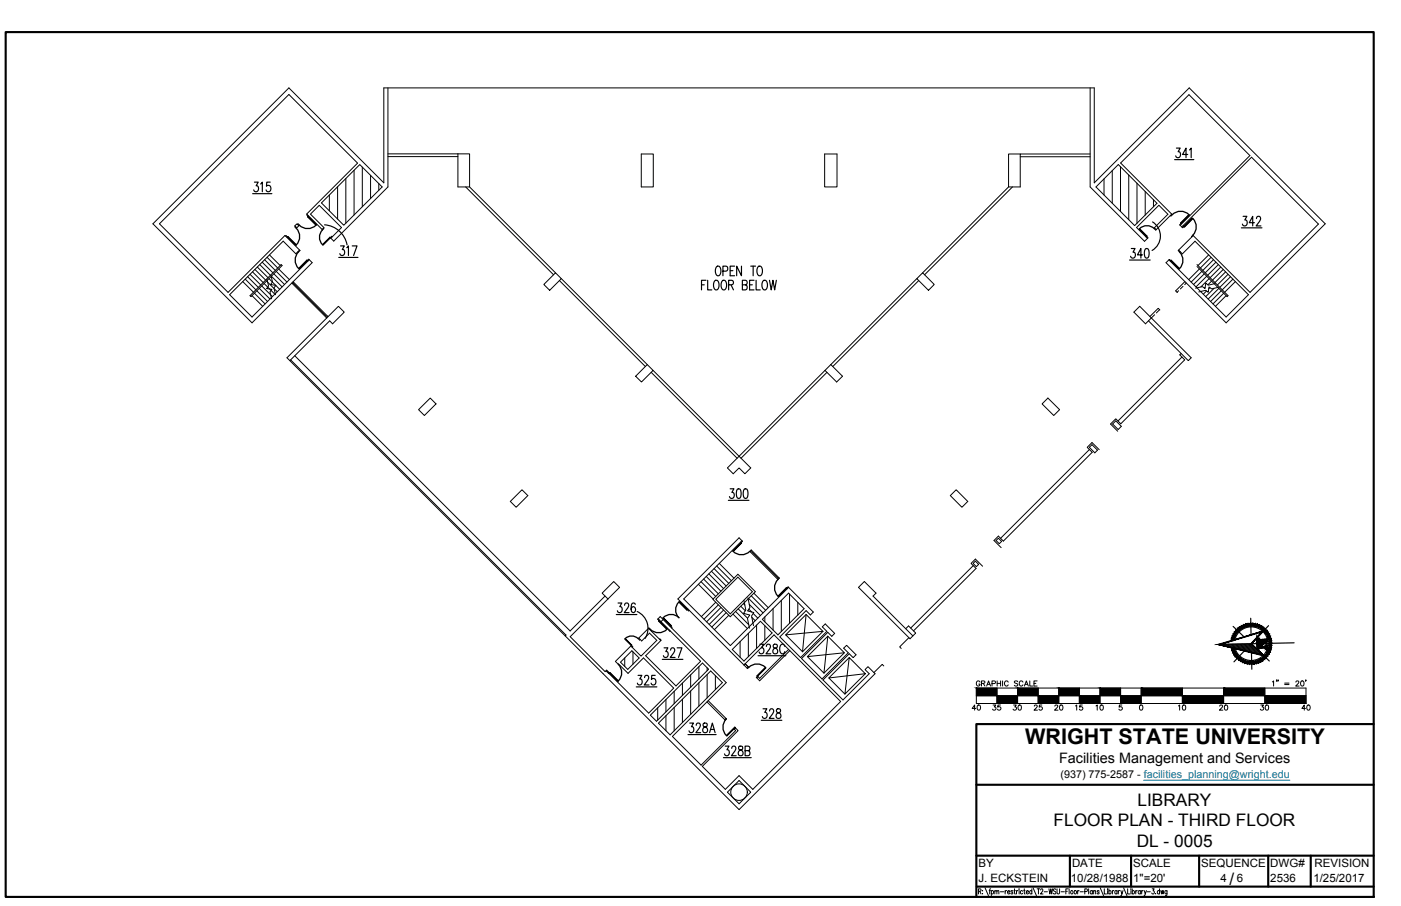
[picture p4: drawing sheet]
<svg xmlns="http://www.w3.org/2000/svg" width="432mm" height="279mm" viewBox="0 0 432 279" stroke-linecap="round" stroke-linejoin="round" font-family="sans-serif">
<!-- layer: A-EXISTING -->
<g fill="none" stroke="#000" stroke-width=".31">
<path d="M119.6 27.1v30.6l-16.7 16.7-1.1-1.1 .4-.4 .2 .1M336 27.1v30.6l16.8 16.7 1-1-.4-.5-.2 .2M110.9 50.8l6.9 6.9-11.8 11.8-6.9-6.9zM119.6 48.3h21.5M119.6 47.4h21.5M141.1 47.4h3.6v10.3h-3.6zM143.5 57.7l27.1 27M144.7 57.7l26.5 26.4M197.6 47.5h3.8v10.2h-3.8zM254.2 47.5h3.8v10.2h-3.8zM310.8 57.7l-26.4 26.4M312.1 57.7l-27.1 27"/>
<path d="M314.4 47.5h-3.6v10.2h3.6v-10.2h21.6M314.4 48.3h21.6M344.7 50.8l11.9 11.9-6.9 6.9-11.9-11.9zM82.3 79.3l3.3 3.3M83.1 78.6l3.3 3.3M88 72.8l.2-.1 .4 .4-.1 .2M91.7 69.2l.2-.2 .4 .4-.2 .2M92.1 69.6l-.6-.6-.6 .6 .6 .6M92.1 69.6l-.8 .8-.4-.4 .2-.2M92.3 77.1l-1.1 1.2-3.9-3.9-16.5 16.5 6.9 6.9 17.6-17.7M94.7 66.2l-.2 .1 .5 .5 .1-.2M99.3 70.8l.5-.6-4.1-4.2 2.7-2.7 6.9 6.9-3.3 3.3"/>
<path d="M99.7 70.3l.2 .2-.5 .4-4.9-4.9 15.7-15.7-21.2-21.2-39.9 39.9 21.2 21.2 17.5-17.6 4.7 4.7-.5 .4-.1-.2M356.4 70.8l-.6-.6 4.2-4.1-2.8-2.8-6.9 6.9 3.4 3.3M361.1 66l-4.9 5-.4-.5 .1-.1M361.1 66l-15.7-15.7 21.1-21.1 18.7 18.8-21.5 21.5M361.1 66l.2 .2-.4 .4-.2-.1M363.3 77.1l1.1 1.2 3.9-3.9 16.5 16.5-6.9 6.9-17.6-17.7M364.2 69l-.2-.1-.4 .4 .9 1 .4-.5-.2-.3M364.2 70l21.5-21.5 20.7 20.6-21.1 21.1-17.7-17.7-.4 .5 .1 .1M367.8 72.6l-4.7 4.7 .5 .4 .1-.1M372.5 78.6l-3.3 3.3M373.3 79.3l-3.3 3.3M74.8 86.8l3.3 3.3"/>
<path d="M75.6 86.1l3.3 3.3M76.3 85.3l3.3 3.3M77.1 84.6l3.3 3.3M77.1 91.2l9.5-9.6 .3 .3-9.5 9.6zM77.7 91.2l3.3 3.3M77.8 83.8l3.3 3.3M78.4 90.4l3.3 3.3M78.6 83.1l3.3 3.3M79.2 89.7l3.3 3.3M79.3 82.4l3.3 3.2M79.9 88.9l3.3 3.3M80.1 81.6l3.2 3.3"/>
<path d="M80.7 88.2l3.3 3.3M80.8 80.8l3.3 3.3M81.4 87.4l3.3 3.3M81.5 80.1l3.4 3.3M82.2 86.7l3.2 3.3M82.3 86.1l.5 2.1-.6 .8 1.6 .2-.6 .8 .5 2.2M82.9 85.9l3.3 3.3M83.5 84.9l.5 2.1-.6 .7 1.6 .3-.6 .8 .5 2.1M83.6 85.2l3.3 3.3M84.4 84.4l3.3 3.3M85.1 83.7l3.3 3.3M85.9 82.9l3.3 3.3"/>
<path d="M89.9 87.3l10.8 10.8M90.3 86.9l10.8 10.8M90.4 87.4l10.2 10.1M90.5 87l-.4 .4M94.9 80.5l-.2-.1 .5-.5 1 1.1-18.5 18.6-30.6-30.6 41.9-41.9 29.3 29.3v-29.3h219v29.3l29.2-29.3 41.9 41.9-30.5 30.6-18.5-18.6 1-1 .4 .4-.1 .2M100.7 98.1l3.6-3.6 1.8 1.8-3.6 3.6-.9-1-12.3 12.3M100.7 98.1l-12.3 12.2 85.8 85.8M101 97.5l-.4 .4M167.6 87.7l3.6-3.6 1.8 1.8-3.6 3.6zM172.4 86.5l26.5 26.5M173 85.9l26.5 26.5M282.6 85.9l1.8-1.8 3.5 3.6-1.7 1.8z"/>
<path d="M282.6 85.9l-28.3 28.3M283.2 86.5l-26.5 26.5M349.5 96.3l1.8-1.8 3.6 3.6-1.8 1.8zM354.9 98.1l12.2 12.2-.9 .9-12.2-12.3M355.9 97.1l-1 1M357.4 95.5l-1 1M357.5 95.6l-.5-.5-2.6 2.5M363.3 89.7l-.5 .4M364.6 88.3l-.8 .8M365.2 86.8l-2.9 2.9 .6 .5M365.6 87.3l-.5 .5M368.9 81.6l9.6 9.6-.3 .3-9.3-9.3"/>
<path d="M369.7 82.9l-3.3 3.3M370.3 89.8l-.2 .2M370.4 83.7l-3.3 3.3M371.2 84.4l-3.3 3.3M371.4 88.7l-.2 .2M371.9 89.7l-1 1M371.9 85.2l-3.3 3.3M372.7 85.9l-2.6 2.6M372.9 88.7l-.4 .3M373.4 86.7l-1.1 1.1M374 80.1l-3.3 3.3M374.2 88.9l-2.6 2.6"/>
<path d="M374.5 87.4l-2.1 .5-.8-.6-.2 1.7-.8-.6-2.1 .5M374.8 80.8l-3.3 3.3M375.5 81.6l-3.3 3.3M375.5 88.6l-2.1 .5-.8-.6-.2 1.6-.8-.6-2.1 .5M375.7 88.9l-3.3 3.3M376.3 82.4l-3.3 3.2M376.4 89.7l-3.3 3.3M377 83.1l-3.3 3.3M377.2 90.4l-3.3 3.3M377.8 83.8l-3.3 3.3M377.9 91.2l-3.3 3.3M378.5 84.6l-3.3 3.3"/>
<path d="M379.3 85.3l-3.3 3.3M380 86.1l-3.3 3.3M380.8 86.8l-3.3 3.3M89.6 111l84.8 84.8-.2 .3 53.6 53.6 41.9-41.9-2.2-2.2-.9 .9 1.3 1.3-8.1 8.1-6.1-6.2 8-8.1 1.2 1.2 .9-.9-2.9-2.9-.9 .9 1.4 1.4-8 8.1-6.3-6.3 8-8.1 1.3 1.2 .9-.9-2.9-2.9-1 .9 1.4 1.4-8 8.1-6.4-6.4 8-8.1 1.4 1.3 .9-.8-7.8-7.8-.4 .4 .1 .2M90.9 109.7l84.8 84.9 10.8-10.8M199.5 112.4l1.8 1.8-3.6 3.6-1.8-1.8zM200.7 114.8l26.5 26.5M201.3 114.2l26.5 26.5-3.6 3.6 1.8 1.8 1.8-1.8 1.8 1.8 1.8-1.8-3.6-3.6 26.5-26.5M254.9 114.8l-26.5 26.5M256.1 112.4l3.6 3.6-1.8 1.8-3.6-3.6M364 109l-.4 .4 1.5 1.6-19.7 19.7-1.5-1.5-1.6 1.6 2.2 2.2M364.3 110.1l-19.7 19.7"/>
<path d="M129 126.3l3.6-3.5 1.8 1.8-3.6 3.5zM323 122.8l3.6 3.5-1.8 1.8-3.6-3.5zM335.7 137.9l.9-.8 1.7 1.7-.9 .9zM335.8 138.6l-27.4 27.4M338.8 138.7l-2.2-2.2-1.5 1.5 1.5 1.5-27.4 27.4-1.5-1.6-1.3 1.4 2.2 2.2M342.9 130.8l1-1 1.7 1.7-1 1zM157.3 154.6l3.6-3.6 1.8 1.8-3.6 3.6zM292.9 152.8l1.8-1.8 3.6 3.6-1.8 1.8zM216.1 179.4l4.5 4.5M216.9 178.6l4.5 4.5M217.7 177.8l4.5 4.5M218.5 177l4.5 4.5"/>
<path d="M219.3 176.2l4.5 4.5M220.1 175.4l4.5 4.5M220.9 174.6l4.5 4.5M221.7 173.8l4.5 4.5M227.4 177.1l5.4 5.4-7.7 7.7-5.4-5.4zM228.3 167.2l.1 .2 .4-.5-1-1-18.9 18.8 21.5 21.5 .4-.4-1.1-1.1 1.1 1.1M228.7 166.8l-18 17.9 14.4 14.4 17.9-18M231.5 169.6l8.7 8.7-.4 .4-8.7-8.7zM231.6 170.1l8.1 8.1M231.7 169.8l-.4 .4M240.1 178.2l-.5 .4M300 174.4l-19.3 19.3"/>
<path d="M300.6 173.1l1 .9-.7 .7-1-.9zM302.8 174.6l-2.2-2.2-1.3 1.4 1.5 1.5-19.2 19.3M307 166.7l.7-.7 1 1-.7 .7zM187.4 184.7l-1.8-1.8 3.6-3.6 1.8 1.8-15.3 15.3 10.8 10.7 .5-.4 .9 .9-.2 .2-.9-.9M194.9 199.7l.1-.2-.4-.5-4.9 5 3.9 3.7 4.7-4.8 9.3 9.3-7.7 7.7-12.2-12.2M196.9 196.8l.9 .9 2.4-2.4 2.2 2.2-4.8 4.8-3.2-3.1M200.3 194.2l.1-.1-.4-.5-3.3 3.3 .4 .5 .2-.2M202.8 190.8l.9 .9M203.3 191.3l-.2 .1-.4-.4 .8-.8 20.3 20.3-16.6 16.6 8.9 8.9 10.7-10.7-.6-.5 .4-.4 .9 .9-11 11 7.1 7.1 4.2-4.2 4.2 4.2 27.1-27.1-20.5-20.5-9.3 9.3M203.3 197.1l.1-.1 .3 .5M203.7 191.7l12.2 12.2-7.6 7.6-9.3-9.3 4.7-4.7-3.8-3.7M204.4 191.1l-.7 .6"/>
<path d="M206.2 194.2l-.1 .1 .4 .4 .1-.1M206.6 193.2l.1-.1 .5 .4-.2 .2M212 187.8l-.2 .2 .4 .4 .2-.2M215.3 180.2l4.5 4.5M220.6 184.8l6.8-6.8 4.5 4.5-6.8 6.8zM220.6 185.7l-4.4 4.5M221.4 186.5l-4.4 4.5M222.2 187.3l-4.4 4.5M223 188.1l-4.4 4.5M223.8 188.9l-4.4 4.5M224.6 189.8l-4.4 4.4M225.9 189.4l4.4 4.4"/>
<path d="M226.7 188.6l4.1 4M227.5 187.8l2.9 2.9M228.3 187l1.4 1.4M229.1 186.2l.5 .4M229.3 185.1l.6 3-.7 1.1 1.9 .5-.7 1 .6 3M230.5 184.4l.6 3-.7 1 1.9 .5-.7 1 .6 3M230.7 184.5l4.5 4.5M230.8 187.8l.9 .9M230.9 186.4l3.5 3.4M231.5 183.7l4.5 4.5M231.7 190.4l1.1 1M232.1 189.2l1.5 1.4"/>
<path d="M232.3 182.9l4.5 4.5M234.4 191.6l3.6 3.6-8.7 8.7-3.6-3.6zM235 191l8-8.1 4.8 4.8-8 8.1zM248.4 189.5l-1.1 11.5M253.6 194.7l-5.2-5.2-6.2 6.3M253.6 194.7l-11.4 1.1 5.1 5.2M253.6 194.7l-6.3 6.3M255.1 196.2l5.1 5.1-6.2 6.3M255.1 196.2l-1.1 11.4-5.2-5.1M255.1 196.2l-6.3 6.3M279.2 193.9l.8-.9 2.2 2.2-1.7 1.8-15.9-15.9 1.8-1.8 3.6 3.6-.9 .9 12.3 12.3M280.1 196.7l-2.8 2.8 .5 .5"/>
<path d="M191.2 204.2l3.5-3.5 2.3 2.2-3.5 3.5zM218.3 216.1l5.6 5.6-.4 .4-5.6-5.6M230.6 205.7l-.3 .4M233.6 208.7l-.4 .3M243 200.3l-8.9 8.9-.6-.7-.4 .4 1 1 9.3-9.2M260.2 201.3l-11.4 1.2M261.7 202.8l-6.2 6.3 4.9 5M261.7 202.8l5 5-6.3 6.3zM266.7 207.8l-11.2 1.3M272.4 205.4l-.5-.5-2.6 2.5M200.4 220.5l16.1-16 1.9 1.9-16.1 16zM202.9 223l16.1-16.1 3.6 3.6-16.1 16.1z"/>
<path d="M223.7 221.5l-.3 .4M226.7 224.6l-.4 .3M224.2 244.3l3.6-3.6 3.6 3.6-3.6 3.6z"/>
<circle cx="227.8" cy="244.3" r="2.55"/>
</g>
<!-- layer: ROOM-NUMBER -->
<g fill="none" stroke="#000" stroke-width=".36">
<path d="M77.9 59.7h5.9M78.4 56.2h1.2l-.7 1.1a.87 .87 0 0 1 .7 1.2 .87 .87 0 0 1-1.3 .4l-.1-.3M80.3 56.7l.5-.5v2.9M83.3 56.2h-1.1l-.1 1.2a.94 .94 0 0 1 1.5 .6 .94 .94 0 0 1-1.1 1.1l-.5-.5M362 49.2h6M362.6 45.7h1.1l-.6 1.1a.87 .87 0 0 1 .7 1.2 .87 .87 0 0 1-1.3 .4l-.1-.3M366.1 47.6h-1.6l1-1.9v2.9M366.6 46.2l.5-.5v2.9M100 69.3a7.6 7.6 0 0 1 7 6.2M104.4 79.4h5.9M105 75.8h1.1l-.6 1.2a.87 .87 0 0 1 .7 1.1 .87 .87 0 0 1-1.3 .4l-.2-.3M106.9 76.4l.5-.6v3"/>
<path d="M108.6 75.8h1.4l-1 3M348.7 76.6h1.1l-.6 1.2a.87 .87 0 0 1 .7 1.1 .87 .87 0 0 1-1.3 .4l-.1-.3M352.2 78.6h-1.6l1-2v3M353 76.8l.5-.2a2.02 2.02 0 0 1 0 3h-.2a2.29 2.29 0 0 1-.3-2.8zM355.2 68.4a5.1 5.1 0 0 1-.1 8.8M382.6 70.3h6.4M383.1 66.7h1.2l-.6 1.1a.86 .86 0 0 1 .6 1.2 .86 .86 0 0 1-1.3 .4l-.1-.3M386.6 68.7h-1.6l1.1-2v3M387.3 67.4l.4-.7 .6 .1 .2 .5-.3 1-1 1.4h1.4M348.1 80.2h6.4M224.5 154.3h6.3M225 150.7h1.2l-.6 1.2a.86 .86 0 0 1 .7 1.1 .86 .86 0 0 1-1.4 .4l-.1-.3"/>
<path d="M227.3 150.9l.5-.2a1.77 1.77 0 0 1 .5 2.4l-.2 .5-.5 .1a2.32 2.32 0 0 1-.3-2.8zM229.4 150.9l.5-.2a1.77 1.77 0 0 1 .5 2.4l-.2 .5-.5 .1a2.32 2.32 0 0 1-.3-2.8zM189.9 189.5h6.4M190.5 186h1.2l-.7 1.1a.86 .86 0 0 1 .7 1.2 .86 .86 0 0 1-1.3 .3l-.1-.2M192.5 186.7l.4-.7 .7 .1 .2 .4-.3 1-1.1 1.4h1.5M195.8 186.4l-.1-.3-.6-.1a1.62 1.62 0 0 0-.6 1.9l.3 .9a.81 .81 0 0 0 1.1-.8 .81 .81 0 0 0-1.1-.8l-.3 .7M196.4 188.6a5.7 5.7 0 0 1 2.4 8.3M204.7 199.8h1.1l-.6 1.1a.85 .85 0 0 1 .7 1.3 .85 .85 0 0 1-1.4 0M208.7 199.8h1.5l-1.1 2.9M234.2 198.7h1.1l-.6 1.1a.87 .87 0 0 1 .7 1.2 .87 .87 0 0 1-1.3 .4l-.1-.3M236.2 199.4l.1-.5a.68 .68 0 0 1 1-.1 .68 .68 0 0 1 .1 1l-1.3 1.8h1.5M238.4 198.8v.9a1.08 1.08 0 0 1 1.2 .6 1.08 1.08 0 0 1-.4 1.3 .93 .93 0 0 1-1.1-1 .93 .93 0 0 1 1.2-.8l.2-.1a.63 .63 0 0 0-.3-1z"/>
<path d="M241.9 199.4a.83 .83 0 0 0-1-.7 .83 .83 0 0 0-.6 1.1v.7a.83 .83 0 0 0 .6 1.1 .83 .83 0 0 0 1-.7M196.1 211.8h6.4M196.7 208.3h1.1l-.6 1.1a.86 .86 0 0 1 .7 1.2 .86 .86 0 0 1-1.4 .3l-.1-.2M198.7 209l.4-.7 .6 .1 .2 .4-.3 1-1 1.4h1.4M201.9 208.3h-1l-.1 1.2a.95 .95 0 0 1 1.5 .6 .95 .95 0 0 1-1.1 1.1l-.5-.5M204.1 203.3h6.4M206.7 200.5l.1-.4a.68 .68 0 0 1 1-.2 .68 .68 0 0 1 0 1l-1.2 1.8h1.5M233.6 202.2h8.6M235.2 218.6h1.1l-.6 1.1a.87 .87 0 0 1 .7 1.2 .87 .87 0 0 1-1.3 .4l-.1-.3M237.2 219.3l.1-.4a.68 .68 0 0 1 1-.2 .68 .68 0 0 1 .1 1l-1.3 1.8h1.5M239.4 218.7v.9a1.08 1.08 0 0 1 1.2 .7 1.08 1.08 0 0 1-.5 1.2 .93 .93 0 0 1-1-.9 .93 .93 0 0 1 1.2-.9l.2-.1a.63 .63 0 0 0-.4-1zM212 226.5h8.7"/>
<path d="M212.6 223h1.1l-.6 1.1a.86 .86 0 0 1 .7 1.2 .86 .86 0 0 1-1.3 .4l-.1-.3M214.6 223.7l.4-.7 .6 .1 .3 .4-.4 1-1 1.4h1.5M216.8 223.1v.9a1.18 1.18 0 0 1 1.1 .5 1.18 1.18 0 0 1 0 1.3 .92 .92 0 0 1-1.4-.7 .92 .92 0 0 1 1.1-1l.3-.1a.62 .62 0 0 0-.4-1zM218.7 225.9l.9-2.9 .8 2.9M219 225h1.1M223 233.7h8.5M223.5 230.1h1.2l-.7 1.1a.86 .86 0 0 1 .7 1.2 .86 .86 0 0 1-1.3 .4l-.1-.3M225.5 230.8l.4-.7 .7 .1 .2 .4-.3 1-1.1 1.5h1.5M227.7 230.2v.9a1.18 1.18 0 0 1 1.1 .6 1.18 1.18 0 0 1 0 1.2 .92 .92 0 0 1-1.3-.7 .92 .92 0 0 1 1.1-1l.2-.1a.62 .62 0 0 0-.3-1zM229.7 231.5l1.2-.1 .2-.5-.2-.7-1.2-.1v3h.9a.83 .83 0 0 0 .6-.8 .83 .83 0 0 0-.6-.8M234.6 222.1h6.4"/>
</g>
<!-- layer: A-DOOR -->
<g fill="none" stroke="#000" stroke-width=".4">
<path d="M88.7 73l2.6 2.5-.1 .2-2.6-2.6zM91.3 70.4a3.6 3.6 0 0 1 0 5.1M92 77.7a3.6 3.6 0 0 0 0 5.1M92.3 69.4a3.6 3.6 0 0 0 5.1 0M94.8 66.9l.2-.1 2.6 2.5-.2 .1zM99.4 70.9a3.2 3.2 0 0 0 0 4.6M99.4 75.5l2.3-2.3 .1 .1-2.3 2.3zM351.1 70.6l.1-.1 2.3 2.3-.1 .1zM351.2 70.5a3.2 3.2 0 0 1 4.6 0M361.3 66.2a3.6 3.6 0 0 1 5.1 0M363.5 77.7a3.6 3.6 0 0 1 0 5.1M366.5 66.2l.1 .1-2.6 2.6-.1-.1z"/>
<path d="M367.5 67.3l.1 .1-2.5 2.6-.2-.2zM367.6 67.4a3.6 3.6 0 0 1 0 5.1M94.6 80.2l.1 .2-2.5 2.5-.2-.1zM361 80.3l2.6 2.6-.2 .1-2.6-2.6zM225.8 169.9l2.6-2.5 .1 .1-2.5 2.5zM226 170a3.6 3.6 0 0 0 5.1 0M239.8 178.7a3.6 3.6 0 0 0 0 5.1M192.6 197.1l2.1 1.9zM192.7 197a2.83 2.83 0 0 1 4 0M200.4 194.1a3.6 3.6 0 0 0 5.2 0M203.1 191.4l2.6 2.5-.1 .2-2.6-2.6zM204.3 190.6l.1-.1 2.5 2.4-.2 .2z"/>
<path d="M204.4 190.5a3.4 3.4 0 0 1 4.9 0M209.2 185.7a3.4 3.4 0 0 0 0 4.8M209.4 185.5l2.4 2.5-.1 .1-2.4-2.4zM242.4 181.3l.1 .1-2.6 2.6-.1-.1zM187.9 207.6l2.7 2.4-.1 .1zM190.6 204.9a3.6 3.6 0 0 1 0 5.1M230.8 205.8a3.6 3.6 0 0 1 5.1 0M235.9 205.8l.1 .1-2.5 2.6-.1-.1zM223.9 221.7a3.6 3.6 0 0 0 0 5.1M226.5 224.3l.1 .1-2.6 2.6-.1-.2z"/>
</g>
<!-- layer: HATCH -->
<g fill="none" stroke="#000" stroke-width=".31">
<path d="M104 57.6v10M106.6 55.1v13.7M109.1 52.5v13.8M111.7 51.5v12.2M114.2 54.1v7.1M116.7 56.6v2.1M340.3 55.2v4.9M342.8 52.6v10.1M345.3 51.4v13.8M347.9 54v13.7M350.4 56.5v12.3M353 59v7.3"/>
<path d="M101.5 60.1v4.9M355.5 61.6v2.2M228.1 197.9v4.8M230.6 195.3v7.2M233.2 192.8v7.2M235.7 190.2v1.6M235.7 193v4.4M238.3 187.7v6.6M240.8 185.2v9.5M243.3 183.2v9M245.9 185.8v3.9M192.5 202.9v2.6"/>
<path d="M195.1 201v3.8M202.7 218.3v3.8M205.2 215.7v3.8M207.8 213.2v3.8M207.8 218.2v7.2M210.3 210.7v3.8M210.3 215.6v7.2M212.9 208.1v3.8M212.9 213.1v7.2M215.4 205.6v3.8M215.4 210.6v7.2M217.9 205.9v.9"/>
<path d="M217.9 208v7.2M220.5 208.4v4.3M205.2 220.7v4.7"/>
</g>
<!-- layer: BORDER -->
<path d="M1.7 9.9h421.7v266.7h-421.7zM423.4 223.3h-122.5v53.3M300.9 242h122.5M300.9 263.9h122.5M301 273.4h122.4M329.7 263.9v9.5M348.6 263.9v9.5M369.6 263.9v9.5M390.9 263.9v9.5M404 263.9v9.5" fill="none" stroke="#000" stroke-width=".66"/>
<!-- layer: BORDER-NOTE -->
<g fill="none" stroke="#000" stroke-width=".31">
<path d="M301.6 274.9l.7-.1v-.6l-.7-.1v1.6M302 274.9l.4 .8M302.8 274.6h.1M302.8 275.5h.1M303.6 273.8l1 2.4M304.9 274.6h.4M305.3 274.1l-.3 .3v1.3M305.5 274.9l.2-.2a.44 .44 0 0 1 .5 .5 .44 .44 0 0 1-.7 .3M305.5 274.6v1.6M306.6 274.9l.3-.3 .3 .1v1M306.6 274.6v1.1M307.2 274.9l.3-.3 .3 .1 .1 1"/>
<path d="M308.3 275h1M309.8 274.6v1.1M310.3 274.6l-.5 .5M310.5 275.1h.7l-.1-.4a.44 .44 0 0 0-.6 .5 .44 .44 0 0 0 .7 .3M312.2 274.9l-.3-.3-.3 .1v.3l.6 .5-.3 .2-.4-.2M312.5 274.6h.4M312.7 274.1v1.3l.3 .3M313.3 274.6v1.1M313.8 274.6l-.5 .5M314 274.2h.1M314.1 274.6v1.1M315.2 274.9l-.1-.2a.43 .43 0 0 0-.6 .5 .43 .43 0 0 0 .7 .3"/>
<path d="M315.5 274.6h.4M315.7 274.1v1.3l.3 .3M316.3 275.1h.7l-.1-.4a.44 .44 0 0 0-.6 .5 .44 .44 0 0 0 .7 .3M318 274.9l-.1-.2a.43 .43 0 0 0-.6 .5 .43 .43 0 0 0 .7 .3M318 274.1v1.6M318.4 273.8l1 2.4M319.7 274.1h.8M320.1 274.1v1.6M320.7 274.5l.1-.3a.37 .37 0 0 1 .5 0 .37 .37 0 0 1 .1 .5l-.7 1h.8M321.8 275h1M323.3 274.1l.3 1.6 .3-1.6 .2 1.6 .3-1.6M325.5 274.3a.41 .41 0 0 0-.6-.2 .41 .41 0 0 0-.1 .6l.4 .2a.43 .43 0 0 1 .1 .8 .43 .43 0 0 1-.7-.2"/>
<path d="M325.8 274.1v1.4l.3 .2 .4-.2 .1-1.4M327 275h1.1M328.5 274.9h.5M329.2 274.1h-.7v1.6M329.5 274.1v1.6M332.1 274.6v1.1M332.6 274.6l-.5 .5M332.9 275h1M334.3 274.9h.7v-.7l-.7-.1v1.6M335.5 274.1v1.6M336.7 274.9l-.1-.2a.44 .44 0 0 0-.6 .5 .44 .44 0 0 0 .7 .3M336.7 274.6v1.1"/>
<path d="M337.1 274.9l.2-.3 .3 .1 .1 1M337.1 274.6v1.1M338.8 274.9l-.3-.3-.3 .1v.3l.6 .5-.3 .2-.3-.2M339.1 273.8l1 2.4M340.4 274.1v1.6h.6M341.3 274.2h.1M341.4 274.6v1.1M341.8 274.9l.1-.2a.44 .44 0 0 1 .6 .5 .44 .44 0 0 1-.7 .3M341.8 274.1v1.6M342.9 274.6v1.1M343.3 274.6l-.4 .5M344.3 274.9l-.1-.2a.44 .44 0 0 0-.6 .5 .44 .44 0 0 0 .7 .3"/>
<path d="M344.3 274.6v1.1M344.7 274.6v1.1M345.1 274.6l-.4 .5M345.5 274.6l.3 1.1 .3-1.1M345.8 275.7l-.4 .5M346.3 273.8l1 2.4M347.5 274.1v1.6h.7M348.5 274.2h.1M348.6 274.6v1.1M349 274.9l.1-.2a.43 .43 0 0 1 .6 .5 .43 .43 0 0 1-.7 .3M349 274.1v1.6M350 274.6v1.1"/>
<path d="M350.5 274.6l-.5 .5M351.5 274.9l-.1-.2a.44 .44 0 0 0-.6 .5 .44 .44 0 0 0 .7 .3M351.5 274.6v1.1M351.9 274.6v1.1M352.3 274.6l-.4 .5M352.7 274.6l.3 1.1 .3-1.1M353 275.7l-.4 .5M353.5 275h1M355.1 274.1h.6l-.3 .6a.46 .46 0 0 1 .4 .7 .46 .46 0 0 1-.8 0M356.2 275.5v.1M357.4 274.9l-.2-.2a.43 .43 0 0 0-.5 .5 .43 .43 0 0 0 .7 .3M357.4 274.1v1.6"/>
<path d="M357.8 274.6l.2 1.1 .2-1.1 .3 1.1 .2-1.1M359.7 274.6l-.1 1.5-.4 .1M359.7 274.9l-.1-.2a.44 .44 0 0 0-.6 .5 .44 .44 0 0 0 .7 .3"/>
<circle cx="330.4" cy="275.1" r=".48"/>
<circle cx="331.4" cy="275.1" r=".49"/>
</g>
<path d="M352.5 240.6h45" fill="none" stroke="#007095" stroke-width=".36"/>
<!-- layer: NORTH -->
<g fill="#000" stroke="#000" stroke-width=".31">
<path d="M387.5 197.3l.1 .5zM387.6 196.8v.2zM387.9 197.2v.2zM389.1 197.2h1.2l-.9 1.5zM390.1 199.6l.1 .1zM390.3 199.5v.3zM390.3 199.5l.1 .4zM390.4 199.2l.1 .6zM387.5 199.6l.2 .6z"/>
<path d="M379.5 199.8l.7-.1-.5 .8zM380.2 199.7l-.5 .8 .7-.2zM379.7 200.5l.7-.2-.4 .9zM380.4 200.3l-.4 .9 .6-.3zM380 201.2l.6-.3-.3 1zM380.6 200.9l-.3 1 .6-.4zM380.3 201.9l.6-.4-.2 1zM380.9 201.5l-.2 1 .6-.5zM380.7 202.5l.6-.5-.1 1zM381.3 202l-.1 1 .5-.5zM381.7 202.5v1l-.5-.5zM381.7 202.5v1l.5-.6zM382.2 202.9l.1 1-.6-.4zM382.2 202.9l.1 1 .4-.6zM382.7 203.3l.3 .9-.7-.3zM382.7 203.3l.3 .9 .3-.6zM383.3 203.6l.3 .9-.6-.3zM383.3 203.6l.3 .9 .3-.7zM383.9 203.8l.4 .9-.7-.2zM383.9 203.8l.4 .9 .2-.7zM384.5 204l.6 .8-.8-.1zM384.5 204l.6 .8v-.7zM385.1 204.1l.7 .7h-.7zM385.1 204.1l.7 .7v-.7z"/>
<path d="M387.5 197.2l.1 .6zM387.5 197.2l.1 .6z"/>
<path d="M387.5 197.2l.1 .6zM387.5 197.2l.1 .6z"/>
<path d="M387.5 197.1l.1 .7zM387.5 197.1l.1 .7z"/>
<path d="M387.5 197l.1 .7zM387.5 197l.1 .7z"/>
<path d="M387.5 196.9l.1 .7zM387.5 196.9l.1 .7z"/>
<path d="M387.5 196.9l.1 .7zM387.5 196.9l.1 .7z"/>
<path d="M387.5 196.8l.1 .8zM387.5 196.8l.1 .8z"/>
<path d="M387.5 196.8l.1 .8zM387.5 196.8l.1 .8z"/>
<path d="M387.5 196.8l.1 .7zM387.5 196.8l.1 .7z"/>
<path d="M387.5 198.6l.1 1.2zM387.5 198.6l.3 1.2z"/>
<path d="M387.5 198.6l.3 1.2 .1-1.5zM387.9 198.3l.3 1.5h-.4z"/>
<path d="M387.5 196.8l.2 .7zM387.5 196.8l.2 .7z"/>
<path d="M387.5 196.8l.2 .7zM387.5 196.8l.2 .7z"/>
<path d="M387.5 199.2l.2 1zM387.5 199.2l.2 1z"/>
<path d="M387.5 196.8l.2 .7zM387.6 196.8l.1 .7z"/>
<path d="M387.6 196.8v.3zM387.6 196.8v.3zM387.6 196.8v.2z"/>
<path d="M387.9 197.2l2.6-.1zM387.9 197.3l2.6-.2zM390.5 197.1v.8zM390.4 197.2l.1 .7zM388.3 199.6l2.2-1.7zM388 199.7l2.4-1.9zM388 199.7l2.1-.2zM388 199.7l2.1-.1z"/>
<path d="M387.6 197.1l.1 .4zM387.6 197.1l.1 .4z"/>
<path d="M387.6 197.1l.1 .4zM387.6 197.1l.1 .4z"/>
<path d="M387.4 197.9h.2zM387.4 196.8v1.1zM387.4 196.8l.1 1zM387.4 196.8h.2z"/>
<path d="M387.6 197.1l.1 .4zM387.6 197.1l.1 .4z"/>
<path d="M387.6 197.2l.1 .3zM387.6 197.1l.1 .4z"/>
<path d="M387.6 197.2l.1 .3zM387.6 197.2l.1 .3z"/>
<path d="M387.6 197.2l.1 .3zM387.7 197.2v.3z"/>
<path d="M387.7 197.2v.2zM387.7 197.2v.2z"/>
<path d="M387.7 197.2v.2zM387.7 197.2v.2z"/>
<path d="M387.7 197.2v.2zM387.7 197.2l.1 .2z"/>
<path d="M387.7 197.2l.1 .2zM387.7 197.2l.1 .2z"/>
<path d="M387.7 197.2l.1 .2zM387.7 197.2l.1 .2z"/>
<path d="M387.8 197.2v.2zM387.7 197.2l.1 .2z"/>
<path d="M387.8 197.2v.2zM387.8 197.2v.2z"/>
<path d="M387.8 197.2v.2zM387.8 197.2l.1 .2z"/>
<path d="M387.8 197.2l.1 .2zM387.9 197.2v.2zM387.9 197.2v.2z"/>
<path d="M387.9 197.2v.2zM387.9 197.2v.2z"/>
<path d="M387.9 198.3l.2 1.3v-1.5zM388.1 198.1l.3 1.3-.3 .2z"/>
<path d="M387.9 197.2v.2zM387.9 197.2v.2z"/>
<path d="M387.9 197.2v.2zM387.9 197.2l.1 .2z"/>
<path d="M387.9 197.2l.1 .2 1.1-.2zM388 197.4h1.1z"/>
<path d="M388.1 198.1l.3 1.3 .7-2zM389.1 197.4l.3 1.3-1 .7z"/>
<path d="M388.1 199.6h2zM388.2 199.8l1.9-.1z"/>
<path d="M390.3 197.2l-.9 1.5 1.1-.8zM390.3 197.2l.2 .7z"/>
<path d="M390.1 199.6l.1 .1zM390.2 199.6v.1z"/>
<path d="M390.2 199.6v.1zM390.2 199.6v.1z"/>
<path d="M390.2 199.6v.1zM390.2 199.6v.1zM390.2 199.6v.1zM390.2 199.6v.1z"/>
<path d="M390.2 199.6v.1zM390.2 199.6l.1 .2zM390.2 199.6l.1 .2zM390.2 199.6l.1 .2z"/>
<path d="M390.2 199.6l.1 .2zM390.3 199.6v.2z"/>
<path d="M390.3 199.5v.3zM390.3 199.5v.3z"/>
<path d="M390.3 199.5v.3zM390.3 199.5v.3z"/>
<path d="M390.3 199.5v.3zM390.3 199.5v.3z"/>
<path d="M390.3 199.5v.3zM390.3 199.5v.3zM390.3 199.5l.1 .4z"/>
<path d="M390.3 199.5l.1 .4zM390.3 199.5l.1 .4zM390.3 199.5l.1 .4z"/>
<path d="M390.3 199.5l.1 .6zM390.3 199.5l.2 .6z"/>
<path d="M390.3 199.1h.2zM390.5 199.1l.1 1.1zM390.5 199.2l.1 1zM390.4 200.2h.2z"/>
<path d="M387.7 199.8l2.4-.1zM387.6 199.7h2.5zM387.6 199.7l.1 .6zM387.6 199.7l.1 .6zM387.5 200.3h.2zM387.5 198.6v1.7zM387.5 198.6l.1 1.6zM387.5 198.6l1.5-1.2zM387.5 198.6l1.7-1.3zM388 197.4l1.2-.1zM387.9 197.4l1.3-.1z"/>
<path d="M390.3 199.5l.2 .6zM390.3 199.5l.2 .6z"/>
<path d="M390.3 199.5l.2 .6zM390.3 199.5l.2 .6z"/>
<path d="M390.3 199.5l.2 .6zM390.3 199.5l.2 .6z"/>
<path d="M390.3 199.4l.2 .7zM390.3 199.4l.2 .7z"/>
<path d="M390.4 199.4l.1 .7zM390.4 199.4l.1 .7z"/>
<path d="M390.4 199.4l.1 .7zM390.4 199.4l.1 .7z"/>
<path d="M390.4 199.4l.1 .7zM390.4 199.4l.1 .7z"/>
<path d="M390.4 199.3l.1 .7zM390.4 199.3l.1 .7z"/>
<path d="M390.4 199.3l.1 .7zM390.4 199.3l.1 .7z"/>
<path d="M390.4 200v.1zM390.4 200v.1z"/>
<path d="M390.4 199.9v.2zM390.4 199.9v.2z"/>
<path d="M390.4 199.2l.1 .7zM390.4 199.2l.1 .7z"/>
<path d="M390.4 199.2l.1 .6zM390.4 199.2l.1 .5z"/>
<path d="M385.8 204.1l.7 .7h-.7zM385.8 204.1l.7 .7-.1-.8zM386.4 204l.8 .6-.7 .2zM386.4 204l.8 .6-.2-.7zM387 203.9l.9 .5-.7 .2zM387 203.9l.9 .5-.3-.7zM387.6 203.7l.9 .4-.6 .3zM387.6 203.7l.9 .4-.3-.6zM388.2 203.5l.9 .3-.6 .3zM388.2 203.5l.9 .3-.4-.6zM388.7 203.2l1 .2-.6 .4zM388.7 203.2l1 .2-.5-.6zM389.2 202.8l1 .1-.5 .5zM389.2 202.8l1 .1-.5-.5zM389.7 202.4l.9-.1-.4 .6zM390.1 201.9l-.4 .5 .9-.1zM390.1 201.9l.9-.1-.4 .5zM390.4 201.4l-.3 .5 .9-.1zM390.4 201.4l1-.3-.4 .7zM390.7 200.8l-.3 .6 1-.3zM390.7 200.8l.9-.3-.2 .6zM390.9 200.3l-.2 .5 .9-.3zM390.9 200.3l.9-.5-.2 .7zM391.1 199.6l-.2 .7 .9-.5zM391.1 199.6l.8-.5-.1 .7zM391.2 199l-.1 .6 .8-.5zM391.2 199l.7-.6v.7zM391.2 198.4v.6l.7-.6zM391.9 197.7v.7h-.7zM391.2 197.8v.6l.7-.7zM391.7 197l.2 .7-.7 .1zM391 197.2l.2 .6 .5-.8zM391.5 196.3l.2 .7-.7 .2zM390.9 196.6l.1 .6 .5-.9zM391.3 195.7l.2 .6-.6 .3zM390.6 196l.3 .6 .4-.9zM390.9 195.1l.4 .6-.7 .3zM390.3 195.5l.3 .5 .3-.9zM390.5 194.5l.4 .6-.6 .4zM389.9 195l.4 .5 .2-1zM390 194l.5 .5-.6 .5zM390 194l-.5 .5 .4 .5zM389.5 193.5l.5 .5-.5 .5zM389.5 193.5l-.5 .6 .5 .4zM388.9 193.1l.6 .4-.5 .6zM388.9 193.1l-.4 .7 .5 .3zM388.3 192.8l.6 .3-.4 .7zM388.3 192.8l-.4 .7 .6 .3zM387.6 192.5l.7 .3-.4 .7zM387.6 192.5l-.2 .7 .5 .3zM386.9 192.4l.7 .1-.2 .7zM386.9 192.4l-.1 .7 .6 .1zM386.2 192.2l.7 .2-.1 .7zM386.2 192.2l-.1 .8 .7 .1zM385.5 192.2h.7l-.1 .8zM385.5 192.2v.8h.6zM384.8 192.3l.7-.1v.8zM384.8 192.3l.1 .7h.6zM384.1 192.4l.7-.1 .1 .7zM384.1 192.4l.2 .7 .6-.1zM383.4 192.7l.7-.3 .2 .7zM383.4 192.7l.3 .6 .6-.2zM382.7 192.9l.7-.2 .3 .6zM382.7 192.9l.4 .7 .6-.3zM382.1 193.3l.6-.4 .4 .7zM382.1 193.3l.4 .6 .6-.3zM381.5 193.8l.6-.5 .4 .6zM381.5 193.8l.5 .5 .5-.4zM381 194.3l.5-.5 .5 .5zM381 194.3l.6 .4 .4-.4zM381 194.3l.6 .4-1.1 .1zM380.5 194.8l.6 .5 .5-.6zM380.5 194.8l.6 .5-.9 .1zM380.2 195.4l.6 .4 .3-.5zM380.2 195.4l.6 .4-1 .3zM379.8 196.1l.7 .3 .3-.6zM379.8 196.1l.7 .3-.9 .4zM379.6 196.8l.7 .2 .2-.6zM379.6 196.8l.7 .2-.9 .5zM379.4 197.5l.8 .1 .1-.6z"/>
<path d="M375.3 198.7l14.1 3.6v-.3zM375.3 198.7h.9l13.2 3.3zM375.3 198.7h.9l13.3-4.2zM376.2 198.7l13.3-4.2-.7 .5zM388.8 195l-3 3.5 3.7-4zM388.8 195l-3 3.5h-.3zM385.5 198.5l4 3.6-3.7-3.6zM385.5 198.5l4 3.6-.2 .1z"/>
</g>
<circle cx="390.1" cy="199.6" r=".18" fill="#000"/>
<g fill="none" stroke="#000" stroke-width=".36">
<path d="M375.9 198.7v.1M376.3 198.7l.2 .2M376.7 198.7l.3 .3M377.1 198.7l.4 .5M377.4 198.7l.7 .6M377.8 198.7l.8 .8M378.2 198.7l1 .9M378.6 198.7l1.1 1M379 198.7l1.3 1.2M379.4 198.7l1.4 1.3M379.8 198.6l1.6 1.5M380.1 193.2l3.4 3.2"/>
<path d="M380.2 198.6l1.7 1.7M380.6 198.6l1.9 1.8M380.6 197.3a5.2 5.2 0 0 1 7.9-3.1 5.2 5.2 0 0 1 .2 8.5 5.2 5.2 0 0 1-8-2.7M381 198.6l2 1.9M381.4 198.6l2.2 2.1-3.3 3.4M381.8 198.6l2.3 2.2M382.2 198.6l2.4 2.4M382.5 198.6l2.7 2.5M382.9 198.6l2.8 2.6 .1 5.2M383.3 198.6l3 2.8M383.7 198.6l3.1 2.9M384.1 198.6l3.2 3"/>
<path d="M384.5 198.5l3.4 3.3M384.9 198.5l3.5 3.4M385.3 198.5l3.7 3.5M385.5 190.7l.1 5.1M387.7 198.5l-12 .2M391 192.9l-3.3 3.5M398.9 198.2l-9.2 .2M387.8 200.6l3.4 3.2"/>
</g>
<!-- layer: Graphic Scale -->
<g fill="none" stroke="#000" stroke-width=".31">
<path d="M300.9 212.2h101.6v4.8h-101.6zM300.9 214.6h101.6M307.3 212.2v4.8M313.6 212.2v4.8M320 212.2v4.8M326.3 212.2v4.8M332.7 212.2v4.8M339 212.2v4.8M345.4 212.2v4.8M345.8 217.4h-.8l-.1 .7a.56 .56 0 0 1 .9 0 .56 .56 0 0 1-.1 .8 .56 .56 0 0 1-.8-.2M351.4 217.5a.79 .79 0 0 1 .9 .6 .79 .79 0 0 1-.5 .9l-.5-.3zM351.7 212.2v4.8"/>
<path d="M364.4 212.2v4.8M377.1 212.2v4.8M389.8 212.2v4.8M392.1 210.3l.4-.3v1.6M393.5 209.8l-.1 .3M394 209.8l-.2 .3M395.9 210.7h1.4M395.9 211.1h1.4M399.4 210.4l.3-.4 .6 .3-1 1.3h1.1M401.1 210.1a.79 .79 0 0 1 .9 .5 .79 .79 0 0 1-.5 1l-.6-.3-.1-.6zM402.5 209.8l-.1 .3"/>
</g>
<g fill="#000" stroke="#000" stroke-width=".31">
<path d="M300.9 212.2l6.4 2.4v-2.4zM300.9 212.2l6.4 2.4h-6.4z"/>
<path d="M307.3 214.6l6.3 2.4v-2.4zM307.3 214.6l6.3 2.4h-6.3z"/>
<path d="M313.6 212.2l6.4 2.4v-2.4zM313.6 212.2l6.4 2.4h-6.4z"/>
<path d="M320 214.6l6.3 2.4v-2.4zM320 214.6l6.3 2.4h-6.3z"/>
<path d="M326.3 212.2l6.4 2.4v-2.4zM326.3 212.2l6.4 2.4h-6.4z"/>
<path d="M332.7 214.6l6.3 2.4v-2.4zM332.7 214.6l6.3 2.4h-6.3z"/>
<path d="M339 212.2l6.4 2.4v-2.4zM339 212.2l6.4 2.4h-6.4z"/>
<path d="M345.4 214.6l6.3 2.4v-2.4zM345.4 214.6l6.3 2.4h-6.3z"/>
<path d="M351.7 212.2l12.7 2.4v-2.4zM351.7 212.2l12.7 2.4h-12.7z"/>
<path d="M364.4 214.6l12.7 2.4v-2.4zM364.4 214.6l12.7 2.4h-12.7z"/>
<path d="M377.1 212.2l12.7 2.4v-2.4zM377.1 212.2l12.7 2.4h-12.7z"/>
<path d="M389.8 214.6l12.7 2.4v-2.4zM389.8 214.6l12.7 2.4h-12.7z"/>
</g>
<text font-size="6.7" x="315.9" y="229.5">WRIGHT STATE UNIVERSITY</text>
<text font-size="6.6" x="219.4" y="86.4">OPEN TO</text>
<text font-size="6.2" x="215.2" y="90.7">FLOOR BELOW</text>
<g font-size="5.3">
<text x="350.6" y="248.4">LIBRARY</text>
<text x="324.7" y="254.8">FLOOR PLAN - THIRD FLOOR</text>
<text x="350.4" y="261.2">DL - 0005</text>
<text x="378.9" y="272.8">/</text>
</g>
<g font-size="4.4">
<text x="299.9" y="212.7">GRAPHIC SCALE</text>
<text x="298.8" y="220.1">40</text>
<text x="305.2" y="220.1">35</text>
<text x="311.5" y="220.1">30</text>
<text x="317.9" y="220.1">25</text>
<text x="324.2" y="220.1">20</text>
<text x="330.6" y="220.1">15</text>
<text x="336.9" y="220.1">10</text>
<text x="362.3" y="220.1">10</text>
<text x="375" y="220.1">20</text>
<text x="387.7" y="220.1">30</text>
<text x="400.4" y="220.1">40</text>
<text x="326.4" y="235.4">Facilities Management and Services</text>
</g>
<g font-size="3.5">
<text x="301.6" y="267.4">BY</text>
<text x="330.4" y="267.4">DATE</text>
<text x="349.3" y="267.4">SCALE</text>
<text x="370.2" y="267.4">SEQUENCE</text>
<text x="391.5" y="267.4">DWG#</text>
<text x="405.2" y="267.4">REVISION</text>
<text x="301.6" y="272.1">J. ECKSTEIN</text>
<text x="330.1" y="272.1">10/28/1988</text>
<text x="349.3" y="272.1">1&quot;=20'</text>
<text x="376.2" y="272.1">4</text>
<text x="381.2" y="272.1">6</text>
<text x="391.5" y="272.1">2536</text>
<text x="404.8" y="272.1">1/25/2017</text>
</g>
<text font-size="3.3" x="326.8" y="239.9">(937) 775-2587 - facilities_planning@wright.edu</text>
</svg>
